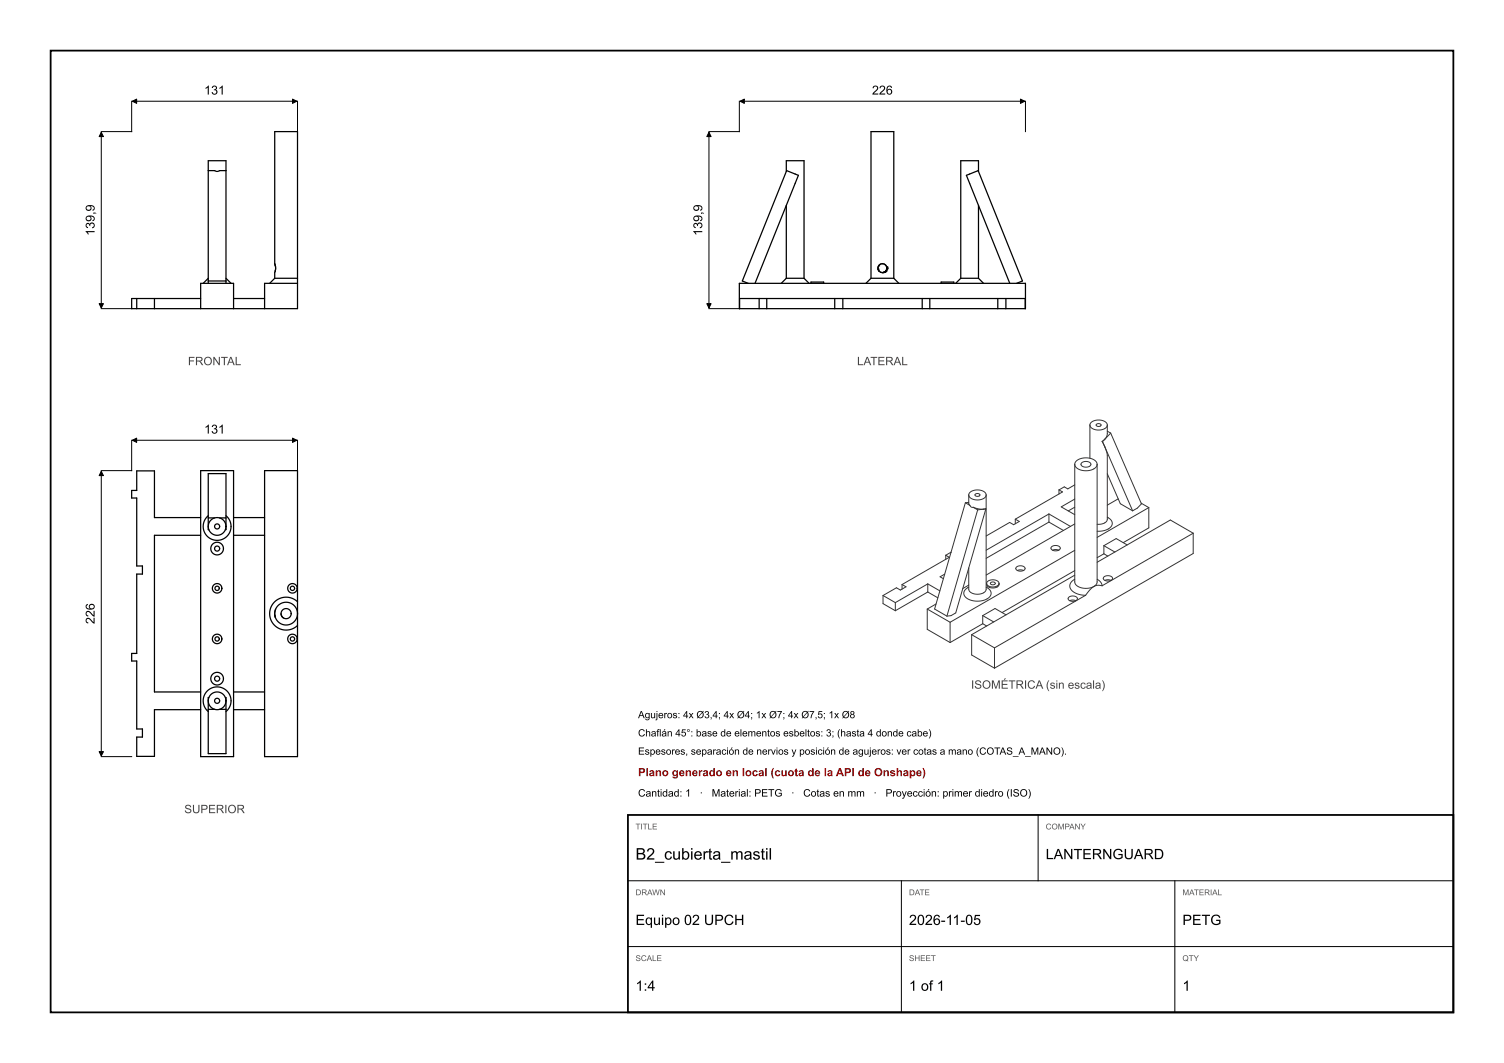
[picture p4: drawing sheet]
<svg xmlns="http://www.w3.org/2000/svg" width="297mm" height="210mm" viewBox="0 0 297 210" stroke-linecap="round" stroke-linejoin="round" font-family="sans-serif">
<path d="M10 10h277v190h-277zM124 161h163v39h-163z" fill="none" stroke="#000" stroke-width=".35"/>
<g fill="none" stroke="#000" stroke-width=".25">
<path d="M41.1 33.7v21.8M41.1 33.7h1.3l.4 .2 .5-.2h1.3M41.1 33.7v-1.5a.34 .34 0 0 1 0-.4 .34 .34 0 0 1 .5-.1h2.5a.34 .34 0 0 1 .5 .1 .34 .34 0 0 1 0 .4v1.5M44.6 33.7v21.8M155.3 33.9v-1.7a.34 .34 0 0 1 0-.5 .34 .34 0 0 1 .5 0h3v23.3M193.2 33.9v-1.7a.34 .34 0 0 0 0-.5 .34 .34 0 0 0-.5 0h-3v23.3M27 59h-.5a.33 .33 0 0 0-.5 0 .33 .33 0 0 0 0 .5v1a.33 .33 0 0 0 0 .5 .33 .33 0 0 0 .5 0h.5M27 59v2M27 59h3.5M30.5 59h9.1M30.5 59v2M41.1 55.5v.5"/>
<path d="M41.1 55.5h3.5M41.1 55l-1 1M44.6 55.5v.5M44.6 55l1 1M46.1 59h6.1M54.2 55h4.5M54.2 52.1v-26.1h4.5v29M54.2 52.1l.2 .9-.2 .8v1.2M54.2 52.1l.1 .2M54.2 55l-.9 1M54.3 53.6h.1M54.3 52.4h.1"/>
<path d="M54.4 52.4h.1M54.4 53.5h.1M54.4 52.5h.1M54.4 53.4v.1M54.4 52.6v.2M54.4 53.2h.1M54.4 52.9v.1M58.7 56v4.5a.35 .35 0 0 1 0 .5 .35 .35 0 0 1-.4 0h-6.1M58.7 56h-6a.35 .35 0 0 0-.4 0 .35 .35 0 0 0-.1 .5v4.5M58.7 55v1M147.8 56l-1.2-.5 8.7-21.8 1.9 .8a.34 .34 0 0 1 .5 .1 .34 .34 0 0 1-.2 .5l-8.4 20.9M149.9 59h-3.4a.32 .32 0 0 0-.3 0 .32 .32 0 0 0-.2 .4v1.6"/>
<path d="M149.9 59v2M149.9 59h1.5M151.4 59h13.4M151.4 59v2M155.3 55h3.5M155.3 55l-1 1M155.3 40.6v14.4M158.8 55l1 1M160.2 56a.34 .34 0 0 1 .2-.3 .34 .34 0 0 1 .3 0h1.5a.29 .29 0 0 1 .3 0 .29 .29 0 0 1 .1 .3M164.8 59h1.6M164.8 59v2M166.4 59h15.7"/>
<path d="M166.4 59v2M172 55h4.5M172 55v-29h4.5v29M172 55l-1 1M173.4 52.8v.3M173.4 53.2h.1M173.4 53.2l.1 .1M173.4 52.7v.1M173.5 53.3h.1M173.5 53.4v.1M173.5 52.6h.1M173.5 52.5h.1"/>
<path d="M173.5 53.5h.1M173.6 53.5h.1M173.6 53.6h.1M173.8 52.2l-.3 .3M173.9 53.8h.1M174 52.1l-.1 .1M174.1 53.8h.1M174.2 53.8h.1M174.3 52.1h-.1M174.3 53.8h.1M174.4 52.1h.1M174.4 53.8h-.1"/>
<path d="M174.4 53.8h.1M174.5 53.8h.1M174.6 52.2l.3 .2 .2 .4M174.6 53.8h-.1M174.6 53.8h.1M174.7 53.7v.1M174.7 53.7h.1M174.8 53.6h.1M174.9 53.6h.1M174.9 53.5v.1M174.9 53.5h.1M175 53.4v.1"/>
<path d="M175 53.4h.1M175 53.3v.1M175 53.3h.1M175.1 53.2v.1M175.1 52.8h.1M175.1 53.1h.1M175.1 52.8v.2M175.1 53v.1M175.1 53h.1M176.5 55l1 1M182.1 59v2M182.1 59h1.5"/>
<path d="M183.6 59h13.4M183.6 59v2M185.9 56a.34 .34 0 0 1 .2-.3 .34 .34 0 0 1 .3 0h1.5a.29 .29 0 0 1 .3 0 .29 .29 0 0 1 .2 .3M189.7 55h3.5M189.7 55l-1 1M193.2 55l1 1M193.2 40.6v14.4M197 59h1.6M197 59v2M198.6 59h3.4a.34 .34 0 0 1 .4 0 .34 .34 0 0 1 .1 .5v1.5M198.6 59v2M199.4 56l-8.4-20.9a.34 .34 0 0 1-.2-.5 .34 .34 0 0 1 .5-.1l1.9-.8 8.7 21.8-1.2 .5"/>
<path d="M27 61h3.5M30.5 61h9.1M39.6 61h6.5M39.6 61v-4.5a.35 .35 0 0 1 0-.5 .35 .35 0 0 1 .5 0h5.5a.35 .35 0 0 1 .5 0 .35 .35 0 0 1 0 .5v4.5M46.1 61h6.1M146 61h3.9M146 61v-5h56.5v5M149.9 61h1.5M151.4 61h13.4M164.8 61h1.6M166.4 61h15.7M182.1 61h1.5"/>
<path d="M183.6 61h13.4M197 61h1.6M198.6 61h3.9M39.6 93h6.5v56.5h-6.5zM39.6 102.2h-8.7a.37 .37 0 0 1-.4-.1 .37 .37 0 0 1 0-.4v-8.2a.33 .33 0 0 0 0-.4 .33 .33 0 0 0-.4-.1h-2.7a.37 .37 0 0 0-.4 .2 .37 .37 0 0 0 0 .4v2.8a.32 .32 0 0 1 0 .4 .32 .32 0 0 1-.4 .1h-.1a.33 .33 0 0 0-.5 0 .33 .33 0 0 0 0 .5v.5a.33 .33 0 0 0 0 .5 .33 .33 0 0 0 .5 0h.5v12.8a.35 .35 0 0 0 0 .5 .35 .35 0 0 0 .4 .1h.3a.37 .37 0 0 1 .5 .2 .37 .37 0 0 1-.1 .4v.6a.35 .35 0 0 1-.1 .4 .35 .35 0 0 1-.4 0h-.6v15.3a.35 .35 0 0 1-.1 .4 .35 .35 0 0 1-.4 0 .33 .33 0 0 0-.5 0 .33 .33 0 0 0 0 .5v.5a.33 .33 0 0 0 0 .5 .33 .33 0 0 0 .5 0h.5v12.8a.35 .35 0 0 0 0 .5 .35 .35 0 0 0 .4 .1h.3a.37 .37 0 0 1 .5 .2 .37 .37 0 0 1-.1 .4v.6a.35 .35 0 0 1-.1 .4 .35 .35 0 0 1-.4 0h-.2a.36 .36 0 0 0-.4 .2 .36 .36 0 0 0 0 .4v2.7a.34 .34 0 0 0 0 .5 .34 .34 0 0 0 .5 0h2.5a.32 .32 0 0 0 .4 0 .32 .32 0 0 0 .1-.4v-8.3a.35 .35 0 0 1 0-.5 .35 .35 0 0 1 .5 0h8.6M39.6 105.7h-9.1v31h9.1M41.1 101.9l-.6 .7-.3 .7-.1 .8 .2 .8 .4 .8 .6 .6 .7 .3 .9 .1 .8-.1 .8-.4 .6-.5 .4-.8 .1-.8-.1-.9-.4-.8-.5-.5M41.1 102.3v-8.2a.33 .33 0 0 1 0-.4 .33 .33 0 0 1 .4-.1h2.6a.32 .32 0 0 1 .4 0 .32 .32 0 0 1 .1 .4v8.3M41.1 102.3v2.3h.1M41.1 102.3h1.3M43.3 102.3h1.3M44.6 102.3v1.7"/>
<path d="M44.6 104v.6h-.1M46.1 102.2h6.1M46.1 105.7h6.1M58.7 118.9v-25.9h-6.5v56.5h6.5v-25.9M58.7 118.9v2.3M58.7 118.9a3.3 3.3 0 0 0-4.5 0 3.3 3.3 0 0 0 0 4.6 3.3 3.3 0 0 0 4.5 .1M41.2 137.8h-.1v2.3M44.5 137.8h.1v.6M44.6 138.4v1.7M46.1 136.7h6.1M54.3 121.2h.1M54.3 121.4h.1"/>
<path d="M54.3 121.5v.1M54.3 121.6h.1M54.3 121.6v.1M54.3 121.7l.1 .3M54.4 120.3l-.1 .7M55.5 121.2v.1M55.5 121.4v.1M55.6 121.6l.4 .5M58.7 121.2v2.4M41.1 140.6l-.6-.7-.3-.7-.1-.8 .2-.9 .4-.8 .6-.5 .7-.4 .9-.1 .8 .1 .8 .4 .6 .7 .4 .7 .1 .8-.1 .8-.4 .8-.5 .6M41.1 140.1v8.3a.33 .33 0 0 0 0 .4 .33 .33 0 0 0 .4 .1h2.6a.32 .32 0 0 0 .4 0 .32 .32 0 0 0 .1-.4v-8.4M41.1 140.1h1.3"/>
<path d="M43.3 140.1h1.3M46.1 140.2h6.1"/>
<circle cx="174.3" cy="53" r=".87"/>
<circle cx="42.9" cy="104" r=".5"/>
<circle cx="42.9" cy="108.4" r=".5"/>
<circle cx="42.9" cy="104" r="1.75"/>
<circle cx="42.9" cy="108.4" r="1.25"/>
<circle cx="42.9" cy="116.2" r=".94"/>
<circle cx="42.9" cy="116.2" r=".43"/>
<circle cx="57.7" cy="116.2" r=".94"/>
<circle cx="57.8" cy="116.2" r=".43"/>
<circle cx="42.9" cy="126.2" r=".94"/>
<circle cx="42.9" cy="138.4" r="1.75"/>
<circle cx="42.9" cy="126.2" r=".43"/>
<circle cx="42.9" cy="134.1" r=".5"/>
<circle cx="42.9" cy="134.1" r="1.25"/>
<circle cx="42.9" cy="138.4" r=".5"/>
<circle cx="56.5" cy="121.2" r="2.25"/>
<circle cx="56.5" cy="121.2" r="1"/>
<circle cx="57.7" cy="126.2" r=".94"/>
<circle cx="57.8" cy="126.2" r=".43"/>
</g>
<g fill="none" stroke="#000" stroke-width=".2">
<path d="M26 20v6h-6M26.1 20h32.5M58.7 20v6M146 20v6h-6M146.1 20h56.3M202.5 20v6M20 26.1v34.7M140 26.1v34.7M20 61h6M140 61h6M20 93.1v56.2M26 87v6h-6"/>
<path d="M26.1 87h32.5M58.7 87v6M20 149.5h6M124 174h163M178 174v26M205 161v13M232 174v26M124 187h163"/>
</g>
<g fill="none" stroke="#333" stroke-width=".2">
<path d="M190.6 99.3l-5.9 20.5a.48 .48 0 0 0-.1 .5 .48 .48 0 0 0 .5 .3l1.9 1.1M190.6 99.3l.9 .5M191.3 99.2l-.7 .1M191.3 97.8v1.7l.2 .3M191.3 97.8a1.9 1.9 0 0 0 2.4 .9 1.2 1.2 0 0 0 1-.9M191.3 97.8a1.88 1.88 0 0 1 2.3-.9 1.24 1.24 0 0 1 1.1 .9M191.5 99.8l.3 .4h.4M192.6 97.6l.4-.1a.34 .34 0 0 1 .5 .3 .34 .34 0 0 1-.5 .3 .31 .31 0 0 1-.4-.1 .31 .31 0 0 1 0-.4zM194.7 97.8v17.2a2.42 2.42 0 0 1-.3 2l-.7 .3-.9 .1a1.39 1.39 0 0 1-1.5-1.9v-3.3M209.1 96.8l.7 .4-9.3 5.4M209.1 96.8v.8M212.2 98.6l-2.6 1.5 2.6 1.6"/>
<path d="M212.2 95.8l-.5 .3a.92 .92 0 0 1-1.4 .2l-.1-.1-1.1 .6M212.2 91.7v21.5a3.4 3.4 0 0 0 .4 2.4l.6 .4 1 .2h1l.8-.3M212.2 91.7a2.16 2.16 0 0 0 2.5 1.3l.6-.1a1.57 1.57 0 0 0 1.4-1.2M212.2 91.7a2.16 2.16 0 0 1 2.5-1.2h.6a1.57 1.57 0 0 1 1.4 1.2M213.6 91.5a1.22 1.22 0 0 1 1.8 .2 1.13 1.13 0 0 1-1.9 0zM215.2 84a1.9 1.9 0 0 0 2.4 .9 1.2 1.2 0 0 0 1.1-.9M215.2 84a1.88 1.88 0 0 1 2.4-1 1.24 1.24 0 0 1 1.1 1M215.2 84v6.5M216.5 83.8l.4-.1a.34 .34 0 0 1 .5 .3 .34 .34 0 0 1-.5 .2 .31 .31 0 0 1-.3 0 .31 .31 0 0 1-.1-.4zM216.7 91.7v21.5a3.4 3.4 0 0 1-.4 2.4l-.3 .3M217.6 87.2l.6 1.1M217.6 87.2h.1"/>
<path d="M217.7 87.2l.5 1.1M218.2 88.3l.5 1.6v11.7a1.52 1.52 0 0 1-.4 1.6 1.52 1.52 0 0 1-1.5 .4h-.1M218.2 86.8l-.5 .4M218.2 88.3l5.5 12.6M218.2 86.8l-.6 .4M218.7 93.6l2.1 4.9a2.77 2.77 0 0 0 1.9 1.9l1 .5M218.7 84v1.2a1.79 1.79 0 0 1-.5 1.6M218.7 85.2l.6 .4M219.3 85.6l5.9 13.3a.55 .55 0 0 1-.1 .9l-.5 .6-.9 .5M219.3 85.6l-1.1 1.2M220.8 98.6l-2.1 1.2M225.3 99.4l1.6 .9"/>
<path d="M174.4 117.6v.7a.95 .95 0 0 0 .6 1.3l1.8 1.1M174.4 117.6l2.4 1.4M176.8 119v1.7M178.1 115.5l.8 .4-.3 .2a.91 .91 0 0 1-1.3 .2l-.3-.2-2.6 1.5M178.1 115.5v.9M183.2 117l-6.4 3.7M183.2 117l2 1.1M183.2 115.4v1.6M183.2 115.4l2.4 1.3M183.2 115.4l-6.4 3.6M184.8 119.3l-1.7 1M186.6 113.4l-1 .5 .7 .4"/>
<path d="M186.8 109.7l.7 .4-9.4 5.4M186.8 109.7v.8M187.8 109.1l-1 .6M187.8 109.1h.1M191.3 115.6l-1.2 .7M191.3 116a1.26 1.26 0 0 0-1 1.3 1.26 1.26 0 0 0 1.1 1.2l1.6 .3 1.5-.3a1.25 1.25 0 0 0 1.1-.9 1.25 1.25 0 0 0-.4-1.3l-.5-.3M191.3 112.3h.1M192.2 100.2l.9 .5M192.2 100.2l1.1 .3 .9 .1M193.1 100.7l-6.1 21M194.2 100.6l-1.1 .1M194.7 100.5l-5.7 19.6a1.65 1.65 0 0 1-1.4 1.5l-.6 .1"/>
<path d="M194.7 100.5l-.5 .1M194.8 115.3a1.25 1.25 0 0 0 1.9 .8l.5-.4 .1-.4M194.8 115.3a1.42 1.42 0 0 0 2.5 0M194.8 115.3a1.42 1.42 0 0 1 2.5 0M195.7 115.1l.3-.1a.34 .34 0 0 1 .5 .2 .34 .34 0 0 1-.5 .3 .31 .31 0 0 1-.3-.1 .31 .31 0 0 1 0-.3zM200.5 102.6l.8 .4-.3 .2a.91 .91 0 0 1-1.4 .1l-.2-.1-4.7 2.7M200.5 102.6v.9M200.7 112a1.15 1.15 0 0 1 1.7 .3 1.06 1.06 0 0 1-1.8 0zM200.9 112.7l.6-.1 .6 .1M207.1 103.1l-12.4 7.2M207.1 103.1l2.9 1.7M207.1 101.5l-12.4 7.2"/>
<path d="M207.1 101.5v1.6M207.1 101.5l4.3 2.5M207.7 108a1.15 1.15 0 0 1 1.7 .3 1.06 1.06 0 0 1-1.9 0zM207.9 108.7l.5-.1 .7 .1M211 118a1.15 1.15 0 0 1 1.8 .3 1.06 1.06 0 0 1-1.9 0zM211.2 118.7l.6-.2 .6 .2M212.2 100.2l-1.2 .7M212.2 112.7l-14.3 8.3M212.2 103.5l-17.5 10.1M212.2 108.7l-24.6 14.2M212.2 113.6l-20.3 11.8M212.2 114.4a1.44 1.44 0 0 0-.9 1.5 1.44 1.44 0 0 0 1.2 1.3l1.9 .4"/>
<path d="M214.4 117.6l-18 10.4M216 115.9l-.7 .6-.9 1.1M216.7 114.4v.1M216.7 114.5a1.67 1.67 0 0 1 .9 1.2M217.6 115.7l-.9-.1-.7 .3M218 114a1.15 1.15 0 0 1 1.7 .3 1.06 1.06 0 0 1-1.8 0zM218 109.4l.8 .5M218 109.4l-1.3 .8M218 107.8v1.6M218 107.8l2.2 1.3M218.2 114.7l.5-.2 .7 .2M218.7 102.2a1.26 1.26 0 0 1 .9 1.3 1.26 1.26 0 0 1-1.1 1.2l-.9 .2h-.9"/>
<path d="M222.6 107.7l-1.3-.8a.96 .96 0 0 0-1.5-.2l-1.8 1.1M226.9 100.3v3a.98 .98 0 0 1-.6 1.3l-4.5 2.6M226.9 100.3l-10.2 5.9M235.6 105.3v3.5a.78 .78 0 0 1-.6 .9l-38.6 22.3M235.6 105.3l-3.7-2.1a1.08 1.08 0 0 0-1.6 0l-13.6 7.9M235.6 105.3l-18 10.4M183.1 120.3v3.1a.97 .97 0 0 0 .6 1.3l3.9 2.2M183.1 120.3l4.5 2.6M187.6 122.9v4M191.9 125.4v3a.97 .97 0 0 0 .6 1.3l3.9 2.3M191.9 125.4l4.5 2.6M194.1 123.2l-6.5 3.7"/>
<path d="M194.1 123.2l.7 .5M194.1 121.6v1.6M194.1 121.6l2.1 1.3M196.4 128v4M198.7 121.5l-1.4-.8a.96 .96 0 0 0-1.4-.1l-1.8 1"/>
</g>
<path d="M57.8 19.6l.8 .4-.8 .4zM201.5 19.6l.9 .4-.9 .4zM20 26.1l.4 .9h-.8zM26.1 20l.9-.4v.8zM140 26.1l.4 .9h-.8zM146.1 20l.9-.4v.8zM19.6 60h.8l-.4 .8zM139.6 60h.8l-.4 .8zM20 93.1l.4 .9h-.8zM26.1 87l.9-.4v.8zM57.8 86.6l.8 .4-.8 .4zM19.6 148.5h.8l-.4 .8z" fill="#000" stroke="#000" stroke-width=".2"/>
<text font-size="3.2" x="125.5" y="169.8">B2_cubierta_mastil</text>
<g font-size="2.8">
<text x="206.5" y="169.7">LANTERNGUARD</text>
<text x="125.5" y="182.7">Equipo 02 UPCH</text>
<text x="179.5" y="182.7">2026-11-05</text>
<text x="233.5" y="182.7">PETG</text>
<text x="125.5" y="195.7">1:4</text>
<text x="179.5" y="195.7">1 of 1</text>
<text x="233.5" y="195.7">1</text>
</g>
<g font-size="2.5">
<text x="40.3" y="18.7">131</text>
<text x="172.2" y="18.7">226</text>
<text x="18.7" y="46.6" transform="rotate(-90 18.7 46.6)">139,9</text>
<text x="138.7" y="46.6" transform="rotate(-90 138.7 46.6)">139,9</text>
<text x="40.3" y="85.7">131</text>
<text x="18.7" y="123.3" transform="rotate(-90 18.7 123.3)">226</text>
</g>
<g font-size="2.3" fill="#444">
<text x="37.1" y="72.1">FRONTAL</text>
<text x="169.2" y="72.1">LATERAL</text>
<text x="191.8" y="136.1">ISOMÉTRICA (sin escala)</text>
<text x="36.4" y="160.6">SUPERIOR</text>
</g>
<text font-size="2.2" fill="#a00000" x="126" y="153.3">Plano generado en local (cuota de la API de Onshape)</text>
<g font-size="2">
<text x="126" y="141.9">Agujeros: 4x Ø3,4; 4x Ø4; 1x Ø7; 4x Ø7,5; 1x Ø8</text>
<text x="126" y="145.5">Chaflán 45°: base de elementos esbeltos: 3; (hasta 4 donde cabe)</text>
<text x="126" y="149.1">Espesores, separación de nervios y posición de agujeros: ver cotas a mano (COTAS_A_MANO).</text>
<text x="126" y="157.4">Cantidad: 1</text>
<text x="138.2" y="157.4">·</text>
<text x="140.5" y="157.4">Material: PETG</text>
<text x="156.2" y="157.4">·</text>
<text x="158.6" y="157.4">Cotas en mm</text>
<text x="172.5" y="157.4">·</text>
<text x="174.9" y="157.4">Proyección: primer diedro (ISO)</text>
</g>
<g font-size="1.6" fill="#555">
<text x="125.5" y="163.9">TITLE</text>
<text x="206.5" y="163.9">COMPANY</text>
<text x="125.5" y="176.9">DRAWN</text>
<text x="179.5" y="176.9">DATE</text>
<text x="233.5" y="176.9">MATERIAL</text>
<text x="125.5" y="189.9">SCALE</text>
<text x="179.5" y="189.9">SHEET</text>
<text x="233.5" y="189.9">QTY</text>
</g>
</svg>
